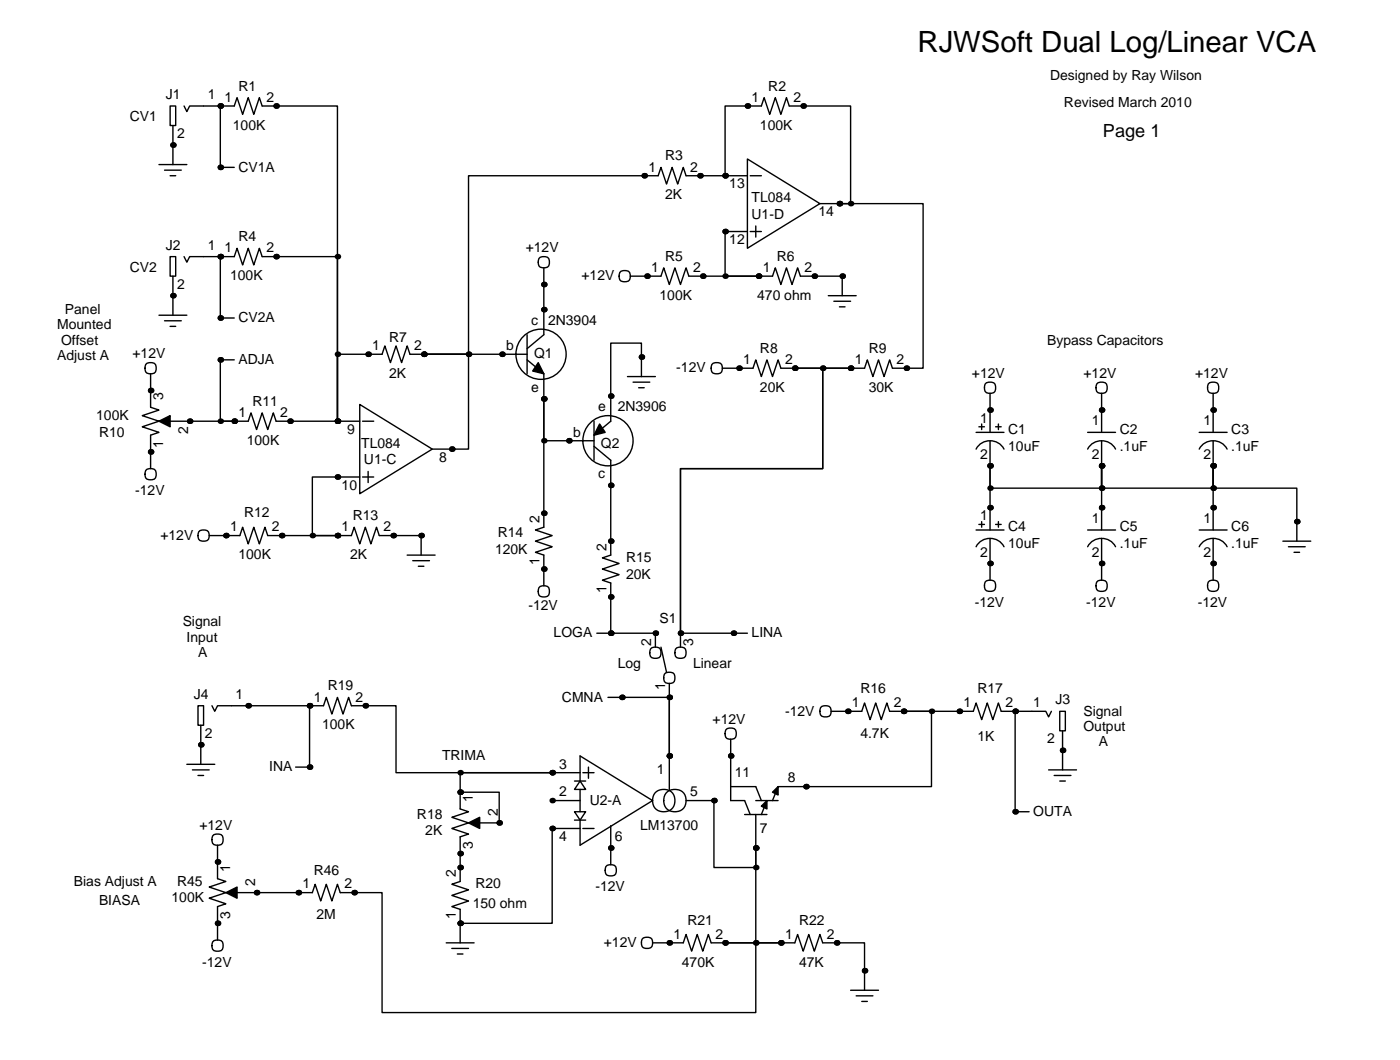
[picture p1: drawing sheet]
<svg xmlns="http://www.w3.org/2000/svg" width="255mm" height="193mm" viewBox="0 0 255 193" stroke-linecap="round" stroke-linejoin="round" font-family="sans-serif">
<g fill="none" stroke="#000" stroke-width=".25">
<path d="M31 19.3h1v3.6h-1zM33.5 19.3l.5 1 .5-1h8.2l.5-1.5 1 3 1-3 1 3 1-3 .6 1.5h13.7v57.4M40.1 19.3v11.2h2.6M29 30h5M30 31h3M31 32h1M31.5 22.9v7.1M132.1 32v-12.7h6.6l.5-1.5 1 3 1-3 1 3 1.1-3 .5 1.5h11.1v17.8h-2M136.1 29l13.3 8.1-13.3 8.1zM136.1 32h-11.1l-.5-1.5-1.1 3-1-3-1 3-1-3-.5 1.5h-34.6v32.5h-8.1h8.1v17.3h-6.6M136.7 32h2M149.4 37.1h3.5"/>
<path d="M152.9 37.1h15.2v30h-5.5l-.5-1.6-1.1 3.1-1-3.1-1 3.1-1-3.1-.5 1.6h-15.3l-.5-1.6-1 3.1-1-3.1-1 3.1-1-3.1-.5 1.6h-5.6M29 57.4h5M30 58.4h3M31 46.7h1v3.6h-1zM31 59.4h1M31.5 50.3v7.1M33.5 46.7l.5 1.1 .5-1.1h8.2l.5-1.5 1 3.1 1-3.1 1 3.1 1-3.1 .6 1.5h13.7v30M40.1 46.7v11.2h2.6M98.2 47.1a1.09 1.09 0 0 1 1.4-.3 1.09 1.09 0 0 1 .4 1.4 1.09 1.09 0 0 1-1.5 .5 1.09 1.09 0 0 1-.3-1.6zM99.1 48.8v12.2l-3.1 2.5M112.9 49.6a1.09 1.09 0 0 1 1.4-.2 1.09 1.09 0 0 1 .5 1.3 1.09 1.09 0 0 1-1.6 .5 1.09 1.09 0 0 1-.3-1.6zM114.8 50.3h5.6l.5-1.5 1 3 1-3 1.1 3 1-3 .5 1.5h15.2l.5-1.5 1 3 1.1-3 1 3 1-3 .5 1.5h7.6v3.5"/>
<path d="M136.1 42.2h-4v8.1h6.1M136.7 42.2h2M137.7 41.1v2.1M150.9 53.8h5.1M151.9 54.9h3M152.9 55.9h1M26.6 66.4a1.09 1.09 0 0 1 1.3-.3 1.09 1.09 0 0 1 .5 1.4 1.09 1.09 0 0 1-1.5 .5 1.09 1.09 0 0 1-.3-1.6zM27.4 68.1v6.1l1.6 .5-3.1 1 3.1 1-3.1 1 3.1 1-1.6 .5v6.1M31 76.7h14.2l.5-1.5 1 3 1.1-3 1 3 1-3 .5 1.5h15.2M42.7 65.5h-2.6v11.2h2.6M65.5 73.7l13.2 8.1-13.2 8.1zM66 76.7h2.1"/>
<path d="M96 64.5h-21.3l-.5-1.5-1 3-1.1-3-1 3-1-3-.5 1.5h-8.1v12.2M96 65.5l3.1 2.6v27.9l-1.6 .5 3.1 1-3.1 1.1 3.1 1-3.1 1 1.6 .5v5.6M96 61v7.1M99.1 72.6v7.7h9.1M108.2 76.7v7.1M114.3 68.6h5.1M115.3 69.6h3.1M116.3 70.6h1M116.8 68.6v-6.1h-5.5v14.2l-3.1 2.5M129.7 66.4a1.09 1.09 0 0 1 1.4-.3 1.09 1.09 0 0 1 .4 1.4 1.09 1.09 0 0 1-1.5 .5 1.09 1.09 0 0 1-.3-1.6zM144.8 67.1h5.1v18.2h-25.9v30h12.1M154.9 67.1h-5v18.2h-25.9v32.6"/>
<path d="M177.8 78.7h5.1M178.3 77.7h1M178.8 77.2v1M179.5 69.9a1.09 1.09 0 0 1 1.3-.2 1.09 1.09 0 0 1 .5 1.3 1.09 1.09 0 0 1-1.5 .5 1.09 1.09 0 0 1-.3-1.6zM180.3 71.6v7.1M181.4 77.7h1M181.9 77.2v1M198.1 78.7h5.1M199.8 69.9a1.09 1.09 0 0 1 1.4-.2 1.09 1.09 0 0 1 .4 1.3 1.09 1.09 0 0 1-1.5 .5 1.09 1.09 0 0 1-.3-1.6zM200.7 71.6v7.1M218.4 78.7h5.1M220.1 69.9a1.09 1.09 0 0 1 1.4-.2 1.09 1.09 0 0 1 .5 1.3 1.09 1.09 0 0 1-1.6 .5 1.09 1.09 0 0 1-.3-1.6z"/>
<path d="M221 71.6v7.1M26.6 85.7a1.09 1.09 0 0 1 1.3-.3 1.09 1.09 0 0 1 .5 1.4 1.09 1.09 0 0 1-1.5 .5 1.09 1.09 0 0 1-.3-1.6zM36.2 96.8a1.09 1.09 0 0 1 1.4-.2 1.09 1.09 0 0 1 .5 1.3 1.09 1.09 0 0 1-1.6 .5 1.09 1.09 0 0 1-.3-1.6zM38.1 97.5h5.6l.5-1.5 1 3.1 1-3.1 1 3.1 1.1-3.1 .5 1.5h15.2l.5-1.5 1 3.1 1-3.1 1.1 3.1 1-3.1 .5 1.5h7.6v3.6M65.5 86.9h-8.6v10.6h4.6M66 86.9h2.1M67.1 85.9v2M108.2 81.3l3.1 2.5v17.3l-1.6 .5 3.1 1-3.1 1 3.1 1-3.1 1.1 1.6 .5v9.1M177.8 81.8a2.88 2.88 0 0 1 5.1 0M177.8 99.6a2.88 2.88 0 0 1 5.1 0M177.8 96.5h5.1M178.3 95.5h1"/>
<path d="M178.8 95v1M180.3 84.8v4.1h20.4v-4.1v4.1h20.3v-4.1v4.1h15.2v9.7M180.3 80.3v16.2M180.3 98v7.7M181.4 95.5h1M181.9 95v1M198.1 81.8a2.88 2.88 0 0 1 5.1 0M198.1 99.6a2.88 2.88 0 0 1 5.1 0M198.1 96.5h5.1M200.7 80.3v16.2M200.7 98v7.7M218.4 81.8a2.88 2.88 0 0 1 5.1 0"/>
<path d="M218.4 99.6a2.88 2.88 0 0 1 5.1 0M218.4 96.5h5.1M221 80.3v16.2M221 98v7.7M233.7 98.6h5.1M234.7 99.6h3M74.2 101.1h5M75.2 102.1h3M76.2 103.1h1M98.2 107a1.09 1.09 0 0 1 1.4-.2 1.09 1.09 0 0 1 .4 1.3 1.09 1.09 0 0 1-1.5 .5 1.09 1.09 0 0 1-.3-1.6zM108.7 115.3h10.7v2.6M118.5 118.2a1.09 1.09 0 0 1 1.4-.3 1.09 1.09 0 0 1 .5 1.4 1.09 1.09 0 0 1-1.6 .5 1.09 1.09 0 0 1-.3-1.6z"/>
<path d="M120.4 117.9l1 4.5M123.1 118.2a1.09 1.09 0 0 1 1.4-.3 1.09 1.09 0 0 1 .4 1.4 1.09 1.09 0 0 1-1.5 .5 1.09 1.09 0 0 1-.3-1.6zM179.5 106a1.09 1.09 0 0 1 1.3-.2 1.09 1.09 0 0 1 .5 1.3 1.09 1.09 0 0 1-1.5 .5 1.09 1.09 0 0 1-.3-1.6zM199.8 106a1.09 1.09 0 0 1 1.4-.2 1.09 1.09 0 0 1 .4 1.3 1.09 1.09 0 0 1-1.5 .5 1.09 1.09 0 0 1-.3-1.6zM220.1 106a1.09 1.09 0 0 1 1.4-.2 1.09 1.09 0 0 1 .5 1.3 1.09 1.09 0 0 1-1.6 .5 1.09 1.09 0 0 1-.3-1.6zM235.7 100.6h1M34 139.2h5.1M36.1 128.5h1v3.6h-1zM36.6 132.1v7.1M38.6 128.5l.5 1 .5-1h19.3l.5-1.5 1.1 3 1-3 1 3 1-3 .5 1.5h8.1v12.2h28.5M56.4 128.5v11.2h-2.6M107.2 139.7v2"/>
<path d="M110.7 127h11.2v10.7M121 122.8a1.09 1.09 0 0 1 1.4-.3 1.09 1.09 0 0 1 .5 1.3 1.09 1.09 0 0 1-1.5 .6 1.09 1.09 0 0 1-.4-1.6zM121.9 124.5v19.3M132.2 132.9a1.09 1.09 0 0 1 1.4-.2 1.09 1.09 0 0 1 .5 1.3 1.09 1.09 0 0 1-1.6 .5 1.09 1.09 0 0 1-.3-1.6zM133.1 134.6v11.2h2.5l1.1 2.5M149.5 128.9a1.09 1.09 0 0 1 1.4-.3 1.09 1.09 0 0 1 .5 1.3 1.09 1.09 0 0 1-1.6 .5 1.09 1.09 0 0 1-.3-1.5zM151.4 129.5h5.6l.5-1.5 1 3.1 1-3.1 1 3.1 1-3.1 .6 1.5h15.2l.5-1.5 1 3.1 1-3.1 1 3.1 1.1-3.1 .5 1.5h8.1l.5 1.1 .5-1.1M164.6 129.5h5.1v13.8h-28l-1 2.5M184.9 129.5v18.3h2.6M193 129.5h1.1v3.6h-1.1zM193.5 133.1v7.1M35.1 140.2h3"/>
<path d="M36.1 141.2h1M38.7 152.2a1.09 1.09 0 0 1 1.4-.2 1.09 1.09 0 0 1 .5 1.3 1.09 1.09 0 0 1-1.5 .5 1.09 1.09 0 0 1-.4-1.6zM39.6 153.9v6.1l1.5 .5-3 1 3 1.1-3 1 3 1-1.5 .5v6.1M83.8 144.3h7.1v5.6h-3.5M83.8 144.3v3l1.5 .5-3 1 3 1.1-3 1 3 1-1.5 .5v8.1l-1.5 .5 3 1.1-3 1 3 1-3 1 1.5 .5v6.1M100.6 140.7h-16.8v3.6M100.6 140.7h5.1M100.6 145.8h5.1M104.6 147.8h2.1l-1 1.6zM104.6 142.2h2.1M104.6 149.4h2.1M105.7 142.2l1 1.6h-2.1z"/>
<path d="M105.7 150.9h-5.1v17.2h-16.8M105.7 142.2v-4.5l13.2 8.1-13.2 8.1v-4.5M105.7 143.8v4M106.2 140.7h2M106.2 150.9h2M110.4 157.8a1.09 1.09 0 0 1 1.4-.2 1.09 1.09 0 0 1 .4 1.3 1.09 1.09 0 0 1-1.5 .5 1.09 1.09 0 0 1-.3-1.6zM111.3 150.4v7.1M125 145.8h5v12.2h7.7v-3.6M133.1 143.3h4.6l1 2.5M135.6 148.3h4.1M137.7 154.4v17.3h4.5M137.7 148.3v6.1"/>
<path d="M137.7 145.8h4M139.7 145.8l-1 2.5M191 140.2h5.1M192 141.2h3.1M193 142.2h1.1M38.7 171.5a1.09 1.09 0 0 1 1.4-.2 1.09 1.09 0 0 1 .5 1.3 1.09 1.09 0 0 1-1.5 .5 1.09 1.09 0 0 1-.4-1.6zM43.2 162.6h13.7l.5-1.6 1 3.1 1-3.1 1.1 3.1 1-3.1 .5 1.6h7.6v21.8h68.1v-12.7h-5.6M81.3 171.7h5.1M82.3 172.7h3M83.3 173.7h1M117 171a1.09 1.09 0 0 1 1.4-.2 1.09 1.09 0 0 1 .4 1.3 1.09 1.09 0 0 1-1.5 .5 1.09 1.09 0 0 1-.3-1.6zM118.9 171.7h5.6l.5-1.5 1 3 1-3 1 3 1-3 .5 1.5h15.3l.5-1.5 1 3 1-3 1 3 1.1-3 .5 1.5h7.6v8.6"/>
<path d="M154.9 180.3h5.1M156 181.4h3M157 182.4h1"/>
<circle cx="98.6" cy="64.5" r="4.6"/>
<circle cx="110.7" cy="80.3" r="4.6"/>
<circle cx="120.9" cy="145.8" r="2.07"/>
<circle cx="123" cy="145.8" r="2.07"/>
</g>
<g fill="#000">
<circle cx="40.1" cy="19.3" r=".51"/>
<circle cx="50.3" cy="19.3" r=".51"/>
<circle cx="136.1" cy="19.3" r=".51"/>
<circle cx="146.3" cy="19.3" r=".51"/>
<circle cx="31.5" cy="26.4" r=".51"/>
<circle cx="40.1" cy="30.5" r=".51"/>
<circle cx="117.3" cy="32" r=".51"/>
<circle cx="127.5" cy="32" r=".51"/>
<circle cx="132.1" cy="32" r=".51"/>
<circle cx="152.9" cy="37.1" r=".51"/>
<circle cx="154.9" cy="37.1" r=".51"/>
<circle cx="31.5" cy="53.8" r=".51"/>
<circle cx="40.1" cy="46.7" r=".51"/>
<circle cx="40.1" cy="57.9" r=".51"/>
<circle cx="50.3" cy="46.7" r=".51"/>
<circle cx="61.5" cy="46.7" r=".51"/>
<circle cx="99.1" cy="56.4" r=".51"/>
<circle cx="99.1" cy="51.8" r=".51"/>
<circle cx="117.9" cy="50.3" r=".51"/>
<circle cx="128" cy="50.3" r=".51"/>
<circle cx="132.1" cy="50.3" r=".51"/>
<circle cx="132.1" cy="42.2" r=".51"/>
<circle cx="138.2" cy="50.3" r=".51"/>
<circle cx="148.3" cy="50.3" r=".51"/>
<circle cx="153.4" cy="50.3" r=".51"/>
<circle cx="27.4" cy="71.1" r=".51"/>
<circle cx="34.5" cy="76.7" r=".51"/>
<circle cx="40.1" cy="76.7" r=".51"/>
<circle cx="40.1" cy="65.5" r=".51"/>
<circle cx="42.7" cy="76.7" r=".51"/>
<circle cx="52.8" cy="76.7" r=".51"/>
<circle cx="61.5" cy="64.5" r=".51"/>
<circle cx="61.5" cy="76.7" r=".51"/>
<circle cx="67.1" cy="64.5" r=".51"/>
<circle cx="77.2" cy="64.5" r=".51"/>
<circle cx="85.3" cy="64.5" r=".51"/>
<circle cx="91.4" cy="64.5" r=".51"/>
<circle cx="99.1" cy="72.6" r=".51"/>
<circle cx="111.3" cy="72.1" r=".51"/>
<circle cx="116.8" cy="65" r=".51"/>
<circle cx="134.6" cy="67.1" r=".51"/>
<circle cx="144.8" cy="67.1" r=".51"/>
<circle cx="149.9" cy="67.1" r=".51"/>
<circle cx="154.9" cy="67.1" r=".51"/>
<circle cx="165.1" cy="67.1" r=".51"/>
<circle cx="180.3" cy="74.7" r=".51"/>
<circle cx="200.7" cy="74.7" r=".51"/>
<circle cx="221" cy="74.7" r=".51"/>
<circle cx="27.4" cy="82.3" r=".51"/>
<circle cx="41.1" cy="97.5" r=".51"/>
<circle cx="51.3" cy="97.5" r=".51"/>
<circle cx="56.9" cy="97.5" r=".51"/>
<circle cx="61.5" cy="86.9" r=".51"/>
<circle cx="61.5" cy="97.5" r=".51"/>
<circle cx="71.6" cy="97.5" r=".51"/>
<circle cx="76.7" cy="97.5" r=".51"/>
<circle cx="82.3" cy="81.8" r=".51"/>
<circle cx="99.1" cy="80.3" r=".51"/>
<circle cx="99.1" cy="93.5" r=".51"/>
<circle cx="103.6" cy="80.3" r=".51"/>
<circle cx="111.3" cy="98.6" r=".51"/>
<circle cx="111.3" cy="88.4" r=".51"/>
<circle cx="180.3" cy="92.5" r=".51"/>
<circle cx="180.3" cy="84.8" r=".51"/>
<circle cx="180.3" cy="88.9" r=".51"/>
<circle cx="200.7" cy="84.8" r=".51"/>
<circle cx="200.7" cy="88.9" r=".51"/>
<circle cx="200.7" cy="92.5" r=".51"/>
<circle cx="221" cy="84.8" r=".51"/>
<circle cx="221" cy="92.5" r=".51"/>
<circle cx="221" cy="88.9" r=".51"/>
<circle cx="236.2" cy="95" r=".51"/>
<circle cx="99.1" cy="103.6" r=".51"/>
<circle cx="111.3" cy="115.3" r=".51"/>
<circle cx="111.3" cy="108.7" r=".51"/>
<circle cx="119.4" cy="115.3" r=".51"/>
<circle cx="124" cy="115.3" r=".51"/>
<circle cx="133.6" cy="115.3" r=".51"/>
<circle cx="180.3" cy="102.6" r=".51"/>
<circle cx="200.7" cy="102.6" r=".51"/>
<circle cx="221" cy="102.6" r=".51"/>
<circle cx="36.6" cy="135.6" r=".51"/>
<circle cx="45.2" cy="128.5" r=".51"/>
<circle cx="56.4" cy="128.5" r=".51"/>
<circle cx="56.4" cy="139.7" r=".51"/>
<circle cx="66.5" cy="128.5" r=".51"/>
<circle cx="113.3" cy="127" r=".51"/>
<circle cx="121.9" cy="127" r=".51"/>
<circle cx="121.9" cy="137.7" r=".51"/>
<circle cx="133.1" cy="137.7" r=".51"/>
<circle cx="154.4" cy="129.5" r=".51"/>
<circle cx="164.6" cy="129.5" r=".51"/>
<circle cx="169.7" cy="129.5" r=".51"/>
<circle cx="174.8" cy="129.5" r=".51"/>
<circle cx="184.9" cy="129.5" r=".51"/>
<circle cx="193.5" cy="136.7" r=".51"/>
<circle cx="39.6" cy="157" r=".51"/>
<circle cx="83.8" cy="158" r=".51"/>
<circle cx="83.8" cy="144.3" r=".51"/>
<circle cx="83.8" cy="155.4" r=".51"/>
<circle cx="83.8" cy="140.7" r=".51"/>
<circle cx="90.9" cy="149.9" r=".51"/>
<circle cx="100.6" cy="140.7" r=".51"/>
<circle cx="100.6" cy="145.8" r=".51"/>
<circle cx="100.6" cy="150.9" r=".51"/>
<circle cx="111.3" cy="154.4" r=".51"/>
<circle cx="130" cy="145.8" r=".51"/>
<circle cx="137.7" cy="158" r=".51"/>
<circle cx="137.7" cy="154.4" r=".51"/>
<circle cx="146.8" cy="143.3" r=".51"/>
<circle cx="184.9" cy="147.8" r=".51"/>
<circle cx="39.6" cy="168.1" r=".51"/>
<circle cx="46.7" cy="162.6" r=".51"/>
<circle cx="54.4" cy="162.6" r=".51"/>
<circle cx="64.5" cy="162.6" r=".51"/>
<circle cx="83.8" cy="168.1" r=".51"/>
<circle cx="121.9" cy="171.7" r=".51"/>
<circle cx="132.1" cy="171.7" r=".51"/>
<circle cx="137.7" cy="171.7" r=".51"/>
<circle cx="142.2" cy="171.7" r=".51"/>
<circle cx="152.4" cy="171.7" r=".51"/>
<circle cx="157.5" cy="176.8" r=".51"/>
</g>
<path d="M29 76.7l2-1v2zM98 66l1.1 2.1-2.1-.5zM109.2 77.2l1 1.5-2 .5zM85.3 149.9l2.1-1.1v2.1zM138.7 146.8l1-1v1.5zM141.7 143.3v1.5l-1-.5zM41.1 162.6l2.1-1.1v2.1z" fill="#000" stroke="#000" stroke-width=".25"/>
<text font-size="5.3" x="167.1" y="9.4">RJWSoft Dual Log/Linear VCA</text>
<text font-size="3.3" x="200.9" y="24.9">Page 1</text>
<g font-size="2.5">
<text x="43.4" y="16.5">R1</text>
<text x="140" y="16.5">R2</text>
<text x="191.3" y="14.5">Designed by Ray Wilson</text>
<text x="23.6" y="22.1">CV1</text>
<text x="30.2" y="18">J1</text>
<text x="37.8" y="18">1</text>
<text x="40.9" y="18.5">1</text>
<text x="42.4" y="23.6">100K</text>
<text x="48.5" y="18.5">2</text>
<text x="136.9" y="18.5">1</text>
<text x="138.4" y="23.6">100K</text>
<text x="144.5" y="18.5">2</text>
<text x="193.8" y="19.6">Revised March 2010</text>
<text x="32.3" y="25.1">2</text>
<text x="121.2" y="29.2">R3</text>
<text x="43.4" y="31.2">CV1A</text>
<text x="118.1" y="31.2">1</text>
<text x="125.7" y="31.2">2</text>
<text x="132.8" y="34.3">13</text>
<text x="121.2" y="36.3">2K</text>
<text x="136.9" y="39.9">U1-D</text>
<text x="136.9" y="36.8">TL084</text>
<text x="149.1" y="39.4">14</text>
<text x="30.2" y="45.5">J2</text>
<text x="37.8" y="45.5">1</text>
<text x="40.9" y="46">1</text>
<text x="43.4" y="43.9">R4</text>
<text x="48.5" y="46">2</text>
<text x="95.8" y="46">+12V</text>
<text x="121.2" y="47.5">R5</text>
<text x="132.8" y="44.5">12</text>
<text x="141.5" y="47.5">R6</text>
<text x="23.6" y="49.5">CV2</text>
<text x="32.3" y="52.6">2</text>
<text x="41.9" y="51.1">100K</text>
<text x="105.9" y="51.1">+12V</text>
<text x="118.6" y="49.5">1</text>
<text x="126.2" y="49.5">2</text>
<text x="138.9" y="49.5">1</text>
<text x="146.6" y="49.5">2</text>
<text x="10.4" y="59.9">Mounted</text>
<text x="11.8" y="57.1">Panel</text>
<text x="43.4" y="58.7">CV2A</text>
<text x="96.8" y="59.2">c</text>
<text x="99.8" y="59.2">2N3904</text>
<text x="120.1" y="54.6">100K</text>
<text x="137.9" y="54.6">470 ohm</text>
<text x="10.4" y="65.5">Adjust A</text>
<text x="11.1" y="62.7">Offset</text>
<text x="24.1" y="65.3">+12V</text>
<text x="67.8" y="63.8">1</text>
<text x="70.9" y="62.2">R7</text>
<text x="75.4" y="63.8">2</text>
<text x="92.2" y="63.8">b</text>
<text x="97.3" y="65.3">Q1</text>
<text x="138.4" y="64.3">R8</text>
<text x="158.2" y="64.3">R9</text>
<text x="190.8" y="62.7">Bypass Capacitors</text>
<text x="43.4" y="66.3">ADJA</text>
<text x="70.9" y="68.8">2K</text>
<text x="96.8" y="71.4">e</text>
<text x="123.2" y="67.8">-12V</text>
<text x="135.4" y="66.3">1</text>
<text x="138.4" y="71.4">20K</text>
<text x="143" y="66.3">2</text>
<text x="155.7" y="66.3">1</text>
<text x="158.2" y="71.4">30K</text>
<text x="163.3" y="66.3">2</text>
<text x="177" y="68.8">+12V</text>
<text x="197.4" y="68.8">+12V</text>
<text x="217.7" y="68.8">+12V</text>
<text x="17.5" y="76.5">100K</text>
<text x="29.7" y="72.9" transform="rotate(-90 29.7 72.9)">3</text>
<text x="43.4" y="75.9">1</text>
<text x="46" y="73.9">R11</text>
<text x="51.1" y="75.9">2</text>
<text x="109" y="74.9">e</text>
<text x="112.5" y="74.9">2N3906</text>
<text x="178.6" y="77">1</text>
<text x="198.9" y="77.5">1</text>
<text x="219.2" y="77.5">1</text>
<text x="18" y="79.5">R10</text>
<text x="29.7" y="81.5" transform="rotate(-90 29.7 81.5)">1</text>
<text x="34.3" y="79" transform="rotate(-90 34.3 79)">2</text>
<text x="45" y="81">100K</text>
<text x="63.2" y="79">9</text>
<text x="65.8" y="81.5">TL084</text>
<text x="104.4" y="79.5">b</text>
<text x="109.5" y="81.5">Q2</text>
<text x="178.6" y="83.6">2</text>
<text x="183.6" y="79">C1</text>
<text x="183.6" y="82">10uF</text>
<text x="198.9" y="83.6">2</text>
<text x="204" y="79">C2</text>
<text x="204" y="82">.1uF</text>
<text x="219.2" y="83.6">2</text>
<text x="224.3" y="79">C3</text>
<text x="224.3" y="82">.1uF</text>
<text x="62.2" y="89.2">10</text>
<text x="66.3" y="84.6">U1-C</text>
<text x="80" y="84.1">8</text>
<text x="109" y="87.1">c</text>
<text x="24.6" y="90.2">-12V</text>
<text x="44.5" y="94.2">R12</text>
<text x="64.3" y="94.7">R13</text>
<text x="98.3" y="95.2" transform="rotate(-90 98.3 95.2)">2</text>
<text x="178.6" y="94.7">1</text>
<text x="198.9" y="95.2">1</text>
<text x="219.2" y="95.2">1</text>
<text x="29.2" y="98.3">+12V</text>
<text x="41.9" y="96.8">1</text>
<text x="43.4" y="101.9">100K</text>
<text x="49.5" y="96.8">2</text>
<text x="62.2" y="96.8">1</text>
<text x="63.8" y="101.9">2K</text>
<text x="69.9" y="96.8">2</text>
<text x="90.2" y="100.8">120K</text>
<text x="90.7" y="97.8">R14</text>
<text x="110.5" y="100.3" transform="rotate(-90 110.5 100.3)">2</text>
<text x="178.6" y="101.3">2</text>
<text x="183.6" y="96.8">C4</text>
<text x="183.6" y="99.8">10uF</text>
<text x="198.9" y="101.3">2</text>
<text x="204" y="96.8">C5</text>
<text x="204" y="99.8">.1uF</text>
<text x="219.2" y="101.3">2</text>
<text x="224.3" y="96.8">C6</text>
<text x="224.3" y="99.8">.1uF</text>
<text x="98.3" y="102.9" transform="rotate(-90 98.3 102.9)">1</text>
<text x="110.5" y="107.9" transform="rotate(-90 110.5 107.9)">1</text>
<text x="114" y="102.4">R15</text>
<text x="114" y="105.4">20K</text>
<text x="96.3" y="111">-12V</text>
<text x="120.1" y="113.5">S1</text>
<text x="177.5" y="110.5">-12V</text>
<text x="197.9" y="110.5">-12V</text>
<text x="218.2" y="110.5">-12V</text>
<text x="33.3" y="114">Signal</text>
<text x="34" y="116.8">Input</text>
<text x="36.1" y="119.6">A</text>
<text x="100.8" y="116.1">LOGA</text>
<text x="118.6" y="117.6" transform="rotate(-90 118.6 117.6)">2</text>
<text x="126.2" y="117.6" transform="rotate(-90 126.2 117.6)">3</text>
<text x="136.9" y="116.1">LINA</text>
<text x="59.7" y="125.7">R19</text>
<text x="112.5" y="121.7">Log</text>
<text x="121.2" y="125.7" transform="rotate(-90 121.2 125.7)">1</text>
<text x="126.2" y="121.7">Linear</text>
<text x="35.3" y="127.3">J4</text>
<text x="42.9" y="127.3">1</text>
<text x="57.1" y="127.8">1</text>
<text x="64.8" y="127.8">2</text>
<text x="102.4" y="127.8">CMNA</text>
<text x="129.8" y="131.8">+12V</text>
<text x="143" y="130.3">-12V</text>
<text x="155.2" y="128.8">1</text>
<text x="156.7" y="126.2">R16</text>
<text x="162.8" y="128.8">2</text>
<text x="175.5" y="128.8">1</text>
<text x="178.1" y="126.2">R17</text>
<text x="183.1" y="128.8">2</text>
<text x="188.2" y="128.8">1</text>
<text x="192.3" y="128.3">J3</text>
<text x="197.4" y="130.3">Signal</text>
<text x="37.3" y="134.4">2</text>
<text x="58.7" y="132.8">100K</text>
<text x="156.7" y="134.4">4.7K</text>
<text x="178.1" y="134.9">1K</text>
<text x="190.8" y="135.4">2</text>
<text x="197.4" y="133.1">Output</text>
<text x="200.2" y="135.9">A</text>
<text x="49" y="140.5">INA</text>
<text x="80.5" y="138.4">TRIMA</text>
<text x="101.9" y="140">3</text>
<text x="119.6" y="141">1</text>
<text x="133.9" y="141.5">11</text>
<text x="143.5" y="142.5">8</text>
<text x="75.9" y="149.1">R18</text>
<text x="86.1" y="146.1" transform="rotate(-90 86.1 146.1)">1</text>
<text x="90.7" y="148.6" transform="rotate(-90 90.7 148.6)">2</text>
<text x="101.9" y="145">2</text>
<text x="107.4" y="146.6">U2-A</text>
<text x="125.7" y="145">5</text>
<text x="188.2" y="148.6">OUTA</text>
<text x="36.3" y="151.1">+12V</text>
<text x="77.5" y="152.1">2K</text>
<text x="86.1" y="154.7" transform="rotate(-90 86.1 154.7)">3</text>
<text x="101.9" y="153.2">4</text>
<text x="112" y="153.2">6</text>
<text x="116.6" y="151.1">LM13700</text>
<text x="138.4" y="151.6">7</text>
<text x="13.5" y="161.3">Bias Adjust A</text>
<text x="32.3" y="161.3">R45</text>
<text x="41.9" y="158.8" transform="rotate(-90 41.9 158.8)">1</text>
<text x="46.5" y="161.3" transform="rotate(-90 46.5 161.3)">2</text>
<text x="55.1" y="161.8">1</text>
<text x="57.1" y="159.3">R46</text>
<text x="62.7" y="161.8">2</text>
<text x="83.1" y="159.8" transform="rotate(-90 83.1 159.8)">2</text>
<text x="86.6" y="161.8">R20</text>
<text x="18" y="164.8">BIASA</text>
<text x="31.2" y="164.3">100K</text>
<text x="41.9" y="167.4" transform="rotate(-90 41.9 167.4)">3</text>
<text x="57.7" y="167.4">2M</text>
<text x="83.1" y="167.4" transform="rotate(-90 83.1 167.4)">1</text>
<text x="86.1" y="165.4">150 ohm</text>
<text x="108.5" y="162.3">-12V</text>
<text x="110" y="172.5">+12V</text>
<text x="122.7" y="170.9">1</text>
<text x="125.2" y="168.4">R21</text>
<text x="130.3" y="170.9">2</text>
<text x="143" y="170.9">1</text>
<text x="145.5" y="168.4">R22</text>
<text x="150.6" y="170.9">2</text>
<text x="36.8" y="176">-12V</text>
<text x="124.2" y="176">470K</text>
<text x="145.5" y="176">47K</text>
</g>
</svg>
